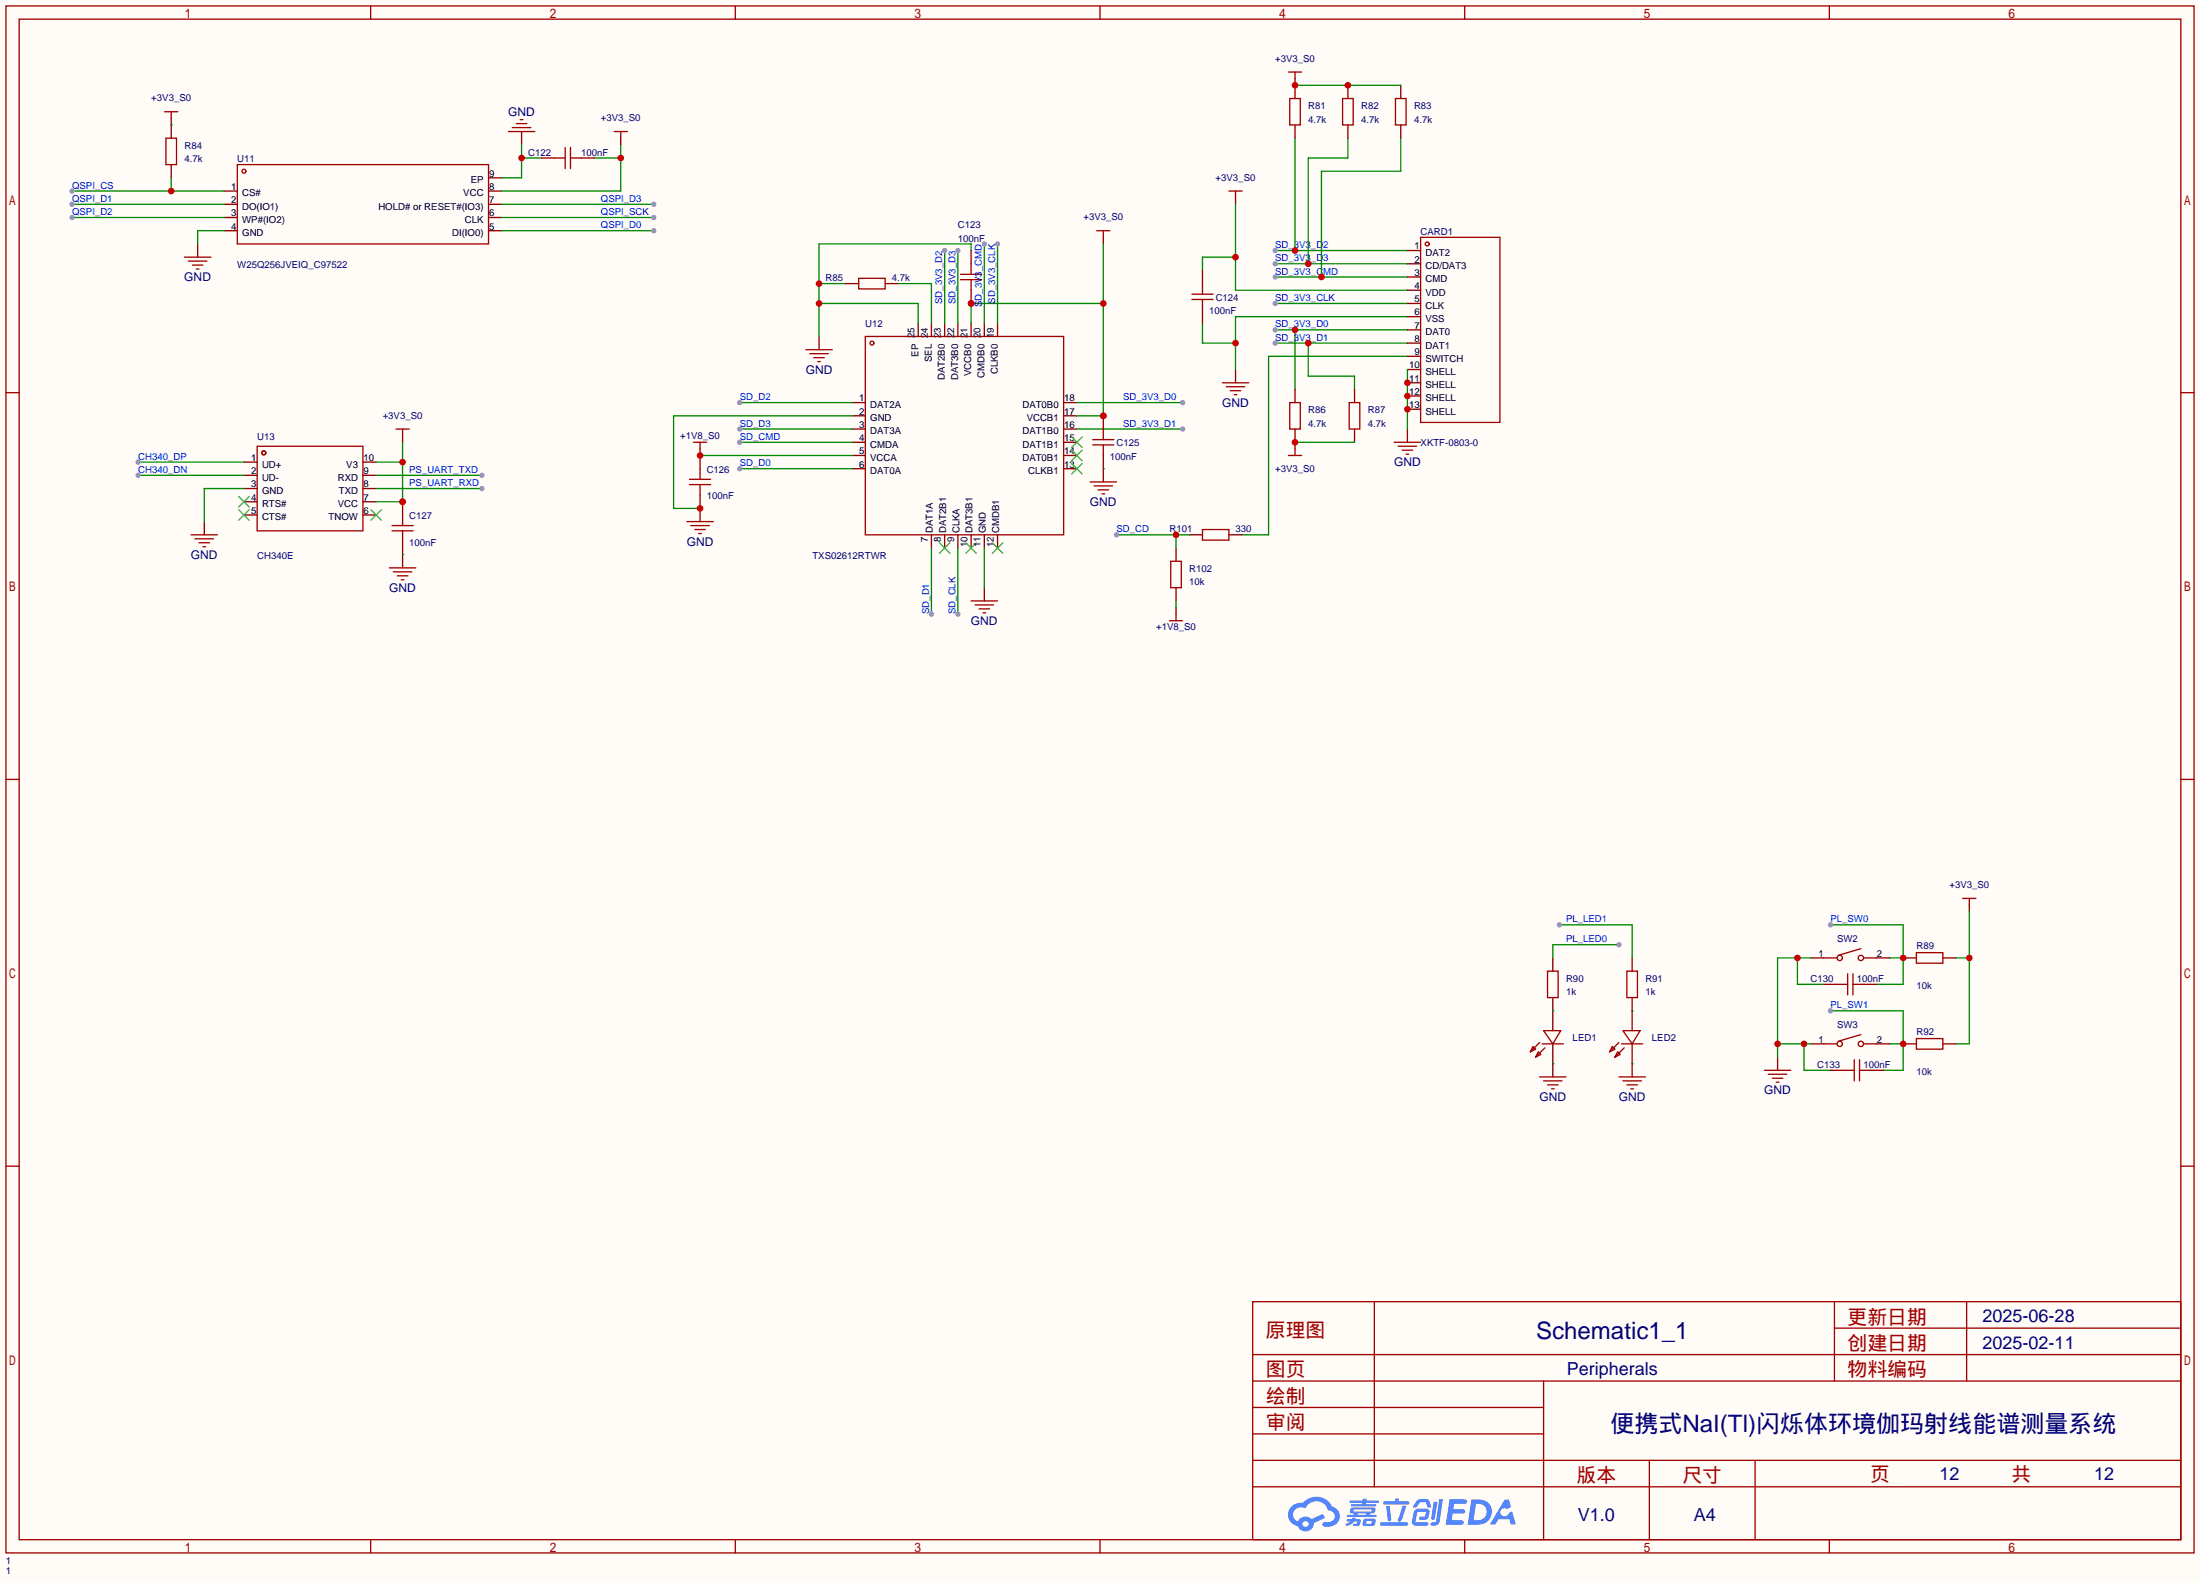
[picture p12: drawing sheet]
<svg xmlns="http://www.w3.org/2000/svg" width="423mm" height="304mm" viewBox="0 0 423 304" stroke-linecap="round" stroke-linejoin="round" font-family="sans-serif">
<path d="M0 0h422.7v303.9h-422.7z" fill="#fffcf7"/>
<g fill="none" stroke="#a10000" stroke-width=".25">
<path d="M1.1 1.1h420.4v297.2h-420.4zM3.7 3.7h415.3v292.1h-415.3zM71.2 1.1v2.6M141.3 1.1v2.6M211.3 1.1v2.6M281.4 1.1v2.6M351.5 1.1v2.6M1.1 75.4h2.6M419 75.4h2.5M1.1 149.7h2.6M419 149.7h2.5M1.1 224h2.6"/>
<path d="M419 224h2.5M240.7 250.1h178.3v45.7h-178.3zM264 250.1v35.5M352.4 250.1v15.2M352.4 255.1h66.6M377.8 250.1v15.2M240.7 270.4h55.8M240.7 265.3h178.3M240.7 275.5h55.8M240.7 260.2h178.3M296.5 265.3v30.5M71.2 295.8v2.5"/>
<path d="M141.3 295.8v2.5M211.3 295.8v2.5M240.7 285.6h178.3M240.7 280.5h178.3M281.4 295.8v2.5M316.9 280.5v15.3M337.2 280.5v15.3M351.5 295.8v2.5"/>
</g>
<g fill="#5487ff">
<path d="M278.5 288h2.1a.97 .97 0 0 1 1.3 .5 .53 .53 0 0 1-.7 .4h-1.8l-.2 1h1.9a.43 .43 0 0 1 .4 .5 .43 .43 0 0 1-.5 .4h-1.9l-.2 1.3h1.7a.45 .45 0 0 1 .6 .1 .45 .45 0 0 1-.2 .6l-3.3 .1z"/>
<path d="M289.1 288.1h.8l.4 1.4-.7 .4a.82 .82 0 0 0-1.2 .1 .82 .82 0 0 0 .1 1.1 .82 .82 0 0 0 1.1 0l.3-.5 .6-.3 .7 2.6h-1l-.2-1.1h-2.1l-.6 1.1h-1.1z"/>
<path d="M275.4 288.5h.8l-.5 3.2a.36 .36 0 0 1-.4 .3 .36 .36 0 0 1-.4-.3z"/>
<path d="M276.5 288h.7l-.6 4.3a1.13 1.13 0 0 1-1.8 .6l.2-.4 .7-.1 .2-.2z"/>
<path d="M272.2 288.3l.6-.3h1a.77 .77 0 0 1 .9 .5l.3 .9-.2 .2h-.5l-.3-.9-.2-.1h-1l-.7 1h-.6l-.1-.2z"/>
<path d="M271.8 290.2l.5-.4h1.7a.66 .66 0 0 1 .6 1l-.1 .4a.81 .81 0 0 1-.9 .8h-.7a.32 .32 0 0 1-.3-.4 .32 .32 0 0 1 .4-.3h.7l.2-.8h-1.6l-.3 1.9 2.1 .1a.32 .32 0 0 1 .3 .3 .32 .32 0 0 1-.3 .3h-2.3l-.5-.3-.1-.5z"/>
<path d="M265.2 292.4h5a.33 .33 0 0 1 .3 .4 .33 .33 0 0 1-.3 .3h-4.9l-.2-.2z"/>
<path d="M269.5 289.3h.7l-.6 2a1.04 1.04 0 0 1-.7 1l-.4-.3z"/>
<path d="M266.3 289.3h.7l.3 2.6a.34 .34 0 0 1-.3 .3 .34 .34 0 0 1-.4-.2z"/>
<path d="M265.8 288.4h2.2l.2-.6h.6l-.1 .6h1.8a.32 .32 0 0 1 .3 .3 .32 .32 0 0 1-.4 .3h-4.5l-.2-.1z"/>
<path d="M258.8 291.8h.9l.1-.2h.7l-.1 .2 .9 .1a.82 .82 0 0 1-.6 1.3h-.8v-.5l.8-.1v-.3h-.5l-.5 .4-1 .5-.2-.5 1-.4h-.8z"/>
<path d="M259.3 288.3h2.5v-.4h.8l-.1 .4h2.2l.2 .2-.2 .2h-2.3v.3h1.8l.2 .2-.2 .2h-4.5l-.2-.2 .1-.2h2l.1-.3h-2.3l-.1-.1z"/>
<path d="M282.7 288l-.8 4.9h1.7a2.47 2.47 0 0 0 2.9-1.7 2.47 2.47 0 0 0-1.4-3zM283.6 288.9a1.61 1.61 0 0 1 2 1.4 1.61 1.61 0 0 1-1.8 1.8h-.7z"/>
<path d="M259.5 289.8a.55 .55 0 0 0-.2 .7 .55 .55 0 0 0 .7 .2l.1 .3h-1.3v.4h5.5l.2-.1-.2-.3h-1.2l.2-.3a.7 .7 0 0 0 .8-.2 .7 .7 0 0 0 0-.9h-4.2zM260.1 290h3.3l.2 .1-.2 .3h-3.3l-.1-.2zM260.8 290.7h1.7l-.2 .3h-1.4z"/>
<path d="M262 291.9a1.05 1.05 0 0 0-.1 1.2 2.91 2.91 0 0 0 2.2-.1 .98 .98 0 0 0 0-1.2l-1.6-.1zM262.6 292.2h.8h.1v.3l-.2 .2h-.8z"/>
<path d="M248.2 289.4a2.23 2.23 0 0 0-.7 2.3 2.23 2.23 0 0 0 1.8 1.5 1.58 1.58 0 0 0 1.8 1 1.58 1.58 0 0 0 1.3-1.6l2.2-1-.5-.8-2.1 1a1.65 1.65 0 0 0-2.7 .5 1.45 1.45 0 0 1-.7-2 1.45 1.45 0 0 1 2-.6l.2 .1a2.3 2.3 0 0 1 2.3-1.4 2.3 2.3 0 0 1 2.1 1.8 1.12 1.12 0 0 1 1.2 1 1.12 1.12 0 0 1-1.1 1.2h-.7a.45 .45 0 0 0-.6 .4 .45 .45 0 0 0 .5 .5 2.21 2.21 0 0 0 2.2-.6 2.21 2.21 0 0 0 .5-2.2 2.13 2.13 0 0 0-1.3-1.1 3.3 3.3 0 0 0-5.6-.7l-1.1 .1zM250.3 292.8a.57 .57 0 0 1 1.1 0 .57 .57 0 0 1-1.1 0z"/>
</g>
<g fill="none" stroke="#a10000" stroke-width=".25">
<path d="M45.6 31.6h48.3v15.3h-48.3z"/>
<circle cx="46.9" cy="32.9" r=".38"/>
</g>
<path d="M43.1 36.7h2.5M43.1 39.2h2.5M93.9 36.7h2.5M93.9 39.2h2.5M93.9 34.2h2.5M43.1 41.8h2.5M43.1 44.3h2.5M93.9 41.8h2.5M93.9 44.3h2.5" fill="none" stroke="#870000" stroke-width=".25"/>
<path d="M13.8 36.7h29.3M32.9 34.2v2.5" fill="none" stroke="#008700" stroke-width=".25"/>
<circle cx="32.9" cy="36.7" r=".63" fill="#c00"/>
<circle cx="13.8" cy="36.7" r=".51" fill="#999"/>
<path d="M13.8 39.2h29.3" fill="none" stroke="#008700" stroke-width=".25"/>
<circle cx="13.8" cy="39.2" r=".51" fill="#999"/>
<path d="M13.8 41.8h29.3" fill="none" stroke="#008700" stroke-width=".25"/>
<circle cx="13.8" cy="41.8" r=".51" fill="#999"/>
<path d="M114.2 30.4h5.1M119.3 27.8v8.9h-22.9" fill="none" stroke="#008700" stroke-width=".25"/>
<circle cx="119.3" cy="30.4" r=".63" fill="#c00"/>
<path d="M96.4 39.2h29.2" fill="none" stroke="#008700" stroke-width=".25"/>
<circle cx="125.6" cy="39.2" r=".51" fill="#999"/>
<path d="M96.4 41.8h29.2" fill="none" stroke="#008700" stroke-width=".25"/>
<circle cx="125.6" cy="41.8" r=".51" fill="#999"/>
<path d="M96.4 44.3h29.2" fill="none" stroke="#008700" stroke-width=".25"/>
<circle cx="125.6" cy="44.3" r=".51" fill="#999"/>
<path d="M32.9 22.7v3.8M32.9 31.6v2.6M100.2 25.3v2.5M38 46.9v2.5" fill="none" stroke="#870000" stroke-width=".25"/>
<path d="M31.6 21.5h2.6M31.9 26.5h2v5.1h-2zM32.9 21.5v1.2M97.7 25.3h5M98.4 24.5h3.6M99.2 23.7h2M99.9 23h.6M35.4 49.4h5.1M36.2 50.2h3.6M37 50.9h2M37.7 51.7h.5" fill="none" stroke="#a10000" stroke-width=".25"/>
<path d="M32.9 24h.1M100.2 27.8v6.4h-3.8M100.2 30.4h3.8M43.1 44.3h-5.1v2.6" fill="none" stroke="#008700" stroke-width=".25"/>
<circle cx="100.2" cy="30.4" r=".63" fill="#c00"/>
<path d="M104 30.4h2.6M111.6 30.4h2.6M119.3 26.5v1.3M270.4 82.4v2.6" fill="none" stroke="#870000" stroke-width=".25"/>
<path d="M106.6 30.4h2M108.6 28.3v4.1M109.6 28.3v4.1M109.6 30.4h2M118 25.3h2.5M119.3 25.3v1.2M267.8 85h5.1M268.6 85.7h3.6M269.4 86.5h2M270.1 87.2h.5" fill="none" stroke="#a10000" stroke-width=".25"/>
<path d="M248.8 26.5v21.6M245 48.1h25.4M270.4 68.5h-26.7v34.2h-5.1" fill="none" stroke="#008700" stroke-width=".25"/>
<circle cx="248.8" cy="48.1" r=".63" fill="#c00"/>
<circle cx="245" cy="48.1" r=".51" fill="#999"/>
<path d="M259 26.5v3.9h-7.7v20.3M245 50.7h25.4" fill="none" stroke="#008700" stroke-width=".25"/>
<circle cx="251.3" cy="50.7" r=".63" fill="#c00"/>
<circle cx="245" cy="50.7" r=".51" fill="#999"/>
<path d="M269.1 26.5v6.4h-15.2v20.3M245 53.2h25.4" fill="none" stroke="#008700" stroke-width=".25"/>
<circle cx="253.9" cy="53.2" r=".63" fill="#c00"/>
<circle cx="245" cy="53.2" r=".51" fill="#999"/>
<path d="M245 58.3h25.4" fill="none" stroke="#008700" stroke-width=".25"/>
<circle cx="245" cy="58.3" r=".51" fill="#999"/>
<path d="M245 63.4h25.4M248.8 63.4v11.4" fill="none" stroke="#008700" stroke-width=".25"/>
<circle cx="248.8" cy="63.4" r=".63" fill="#c00"/>
<circle cx="245" cy="63.4" r=".51" fill="#999"/>
<path d="M245 65.9h25.4M251.3 65.9v6.4h8.9v2.5" fill="none" stroke="#008700" stroke-width=".25"/>
<circle cx="251.3" cy="65.9" r=".63" fill="#c00"/>
<circle cx="245" cy="65.9" r=".51" fill="#999"/>
<g fill="none" stroke="#a10000" stroke-width=".25">
<path d="M166.2 64.6h38.1v38.1h-38.1z"/>
<circle cx="167.5" cy="65.9" r=".38"/>
</g>
<g fill="none" stroke="#870000" stroke-width=".25">
<path d="M163.7 77.3h2.5M163.7 79.9h2.5M176.4 62.1v2.5M178.9 62.1v2.5M181.5 62.1v2.5M184 62.1v2.5M186.6 62.1v2.5M189.1 62.1v2.5M191.6 62.1v2.5M204.3 77.3h2.6M204.3 79.9h2.6M163.7 82.4h2.5"/>
<path d="M163.7 85h2.5M163.7 87.5h2.5M163.7 90h2.5M204.3 82.4h2.6M204.3 85h2.6M204.3 87.5h2.6M204.3 90h2.6M178.9 102.7v2.6M181.5 102.7v2.6M184 102.7v2.6M186.6 102.7v2.6M189.1 102.7v2.6"/>
<path d="M191.6 102.7v2.6"/>
</g>
<path d="M205.9 89l2 2.1M205.9 86.5l2 2M205.9 83.9l2 2.1M207.9 83.9l-2 2.1M207.9 89l-2 2.1M207.9 86.5l-2 2M180.5 104.3l2 2M182.5 104.3l-2 2M185.5 104.3l2.1 2M187.6 104.3l-2.1 2M190.6 104.3l2.1 2M192.7 104.3l-2.1 2" fill="none" stroke="#3c3" stroke-width=".25"/>
<path d="M142.1 77.3h21.6" fill="none" stroke="#008700" stroke-width=".25"/>
<circle cx="142.1" cy="77.3" r=".51" fill="#999"/>
<path d="M142.1 82.4h21.6" fill="none" stroke="#008700" stroke-width=".25"/>
<circle cx="142.1" cy="82.4" r=".51" fill="#999"/>
<path d="M134.5 87.5h29.2M142.1 85h21.6" fill="none" stroke="#008700" stroke-width=".25"/>
<circle cx="142.1" cy="85" r=".51" fill="#999"/>
<path d="M142.1 90h21.6" fill="none" stroke="#008700" stroke-width=".25"/>
<circle cx="142.1" cy="90" r=".51" fill="#999"/>
<path d="M134.5 86.2v3.8M134.5 95.1v2.6" fill="none" stroke="#870000" stroke-width=".25"/>
<path d="M133.2 85h2.6M134.5 85v1.2" fill="none" stroke="#a10000" stroke-width=".25"/>
<circle cx="134.5" cy="87.5" r=".63" fill="#c00"/>
<path d="M132.5 93.1h4M132.5 92.1h4M134.5 90v2.1M134.5 93.1v2M132 100.2h5M132.7 101h3.6M133.5 101.7h2M134.2 102.5h.5" fill="none" stroke="#a10000" stroke-width=".25"/>
<path d="M134.5 97.7v2.5" fill="none" stroke="#870000" stroke-width=".25"/>
<path d="M163.7 79.9h-34.3v17.8h5.1" fill="none" stroke="#008700" stroke-width=".25"/>
<circle cx="134.5" cy="97.7" r=".63" fill="#c00"/>
<path d="M178.9 105.3v12.7" fill="none" stroke="#008700" stroke-width=".25"/>
<circle cx="178.9" cy="118" r=".51" fill="#999"/>
<path d="M189.1 112.9v2.5" fill="none" stroke="#870000" stroke-width=".25"/>
<path d="M186.6 115.4h5M187.3 116.2h3.6M188.1 117h2M188.8 117.7h.6" fill="none" stroke="#a10000" stroke-width=".25"/>
<path d="M184 105.3v12.7M189.1 105.3v7.6" fill="none" stroke="#008700" stroke-width=".25"/>
<circle cx="184" cy="118" r=".51" fill="#999"/>
<path d="M157.4 64.6v2.6" fill="none" stroke="#870000" stroke-width=".25"/>
<path d="M154.8 67.2h5.1M155.6 67.9h3.5M156.3 68.7h2.1M157.1 69.5h.5" fill="none" stroke="#a10000" stroke-width=".25"/>
<path d="M157.4 58.3h19v3.8M157.4 54.5h5M186.6 48.1v-1.2h-29.2v17.7" fill="none" stroke="#008700" stroke-width=".25"/>
<g fill="#c00">
<circle cx="157.4" cy="58.3" r=".63"/>
<circle cx="157.4" cy="54.5" r=".63"/>
</g>
<path d="M162.4 54.5h2.6M170.1 54.5h2.5M212 45.6v1.3" fill="none" stroke="#870000" stroke-width=".25"/>
<path d="M165 53.5h5.1v2h-5.1zM210.7 44.3h2.5M212 44.3v1.3" fill="none" stroke="#a10000" stroke-width=".25"/>
<path d="M172.6 54.5h6.3v7.6M212 46.9v33h-5.1M212 58.3h-25.4v3.8" fill="none" stroke="#008700" stroke-width=".25"/>
<g fill="#c00">
<circle cx="212" cy="79.9" r=".63"/>
<circle cx="212" cy="58.3" r=".63"/>
<circle cx="186.6" cy="58.3" r=".63"/>
</g>
<path d="M206.9 82.4h20.3" fill="none" stroke="#008700" stroke-width=".25"/>
<circle cx="227.2" cy="82.4" r=".51" fill="#999"/>
<path d="M212 79.9v2.5M212 87.5v2.5" fill="none" stroke="#870000" stroke-width=".25"/>
<circle cx="212" cy="79.9" r=".63" fill="#c00"/>
<path d="M209.4 92.6h5.1M209.9 85.5h4.1M209.9 84.5h4.1M210.2 93.3h3.5M210.9 94.1h2.1M211.7 94.9h.5M212 82.4v2.1M212 85.5v2" fill="none" stroke="#a10000" stroke-width=".25"/>
<path d="M212 90v2.6" fill="none" stroke="#870000" stroke-width=".25"/>
<path d="M206.9 77.3h20.3M212 90h.1" fill="none" stroke="#008700" stroke-width=".25"/>
<circle cx="227.2" cy="77.3" r=".51" fill="#999"/>
<path d="M186.6 55.8v2.5" fill="none" stroke="#870000" stroke-width=".25"/>
<circle cx="186.6" cy="58.3" r=".63" fill="#c00"/>
<path d="M186.6 48.1v2.6" fill="none" stroke="#870000" stroke-width=".25"/>
<path d="M184.5 53.7h4.1M184.5 52.7h4.1M186.6 50.7v2M186.6 53.7v2.1" fill="none" stroke="#a10000" stroke-width=".25"/>
<path d="M181.5 48.1v14" fill="none" stroke="#008700" stroke-width=".25"/>
<circle cx="181.5" cy="48.1" r=".51" fill="#999"/>
<path d="M184 48.1v14" fill="none" stroke="#008700" stroke-width=".25"/>
<circle cx="184" cy="48.1" r=".51" fill="#999"/>
<path d="M189.1 46.9v15.2" fill="none" stroke="#008700" stroke-width=".25"/>
<circle cx="189.1" cy="46.9" r=".51" fill="#999"/>
<path d="M191.6 46.9v15.2" fill="none" stroke="#008700" stroke-width=".25"/>
<circle cx="191.6" cy="46.9" r=".51" fill="#999"/>
<path d="M237.4 38v1.2" fill="none" stroke="#870000" stroke-width=".25"/>
<path d="M236.1 36.7h2.5M237.4 36.7v1.3" fill="none" stroke="#a10000" stroke-width=".25"/>
<path d="M237.4 39.2v16.6h33M237.4 49.4h-6.4v2.5" fill="none" stroke="#008700" stroke-width=".25"/>
<circle cx="237.4" cy="49.4" r=".63" fill="#c00"/>
<path d="M237.4 71v2.5" fill="none" stroke="#870000" stroke-width=".25"/>
<path d="M234.8 73.5h5.1M235.6 74.3h3.5M236.3 75.1h2.1M237.1 75.8h.5" fill="none" stroke="#a10000" stroke-width=".25"/>
<path d="M231 62.1v3.8h6.4M270.4 60.8h-33v10.2" fill="none" stroke="#008700" stroke-width=".25"/>
<circle cx="237.4" cy="65.9" r=".63" fill="#c00"/>
<path d="M231 51.9v2.6M231 59.6v2.5M46.9 88.8h2.5M46.9 91.3h2.5M46.9 93.9h2.5M46.9 96.4h2.5M46.9 98.9h2.5M69.7 88.8h2.6M69.7 91.3h2.6M69.7 93.9h2.6M69.7 96.4h2.6M69.7 98.9h2.6" fill="none" stroke="#870000" stroke-width=".25"/>
<g fill="none" stroke="#a10000" stroke-width=".25">
<path d="M229 57.5h4M229 56.5h4M231 54.5v2M231 57.5v2.1M49.4 85.7h20.3v16.3h-20.3z"/>
<circle cx="50.7" cy="87" r=".38"/>
</g>
<path d="M45.8 95.4l2.1 2M45.8 97.9l2.1 2M47.9 95.4l-2.1 2M47.9 97.9l-2.1 2M71.2 97.9l2.1 2M73.3 97.9l-2.1 2" fill="none" stroke="#3c3" stroke-width=".25"/>
<path d="M72.3 91.3h20.3" fill="none" stroke="#008700" stroke-width=".25"/>
<circle cx="92.6" cy="91.3" r=".51" fill="#999"/>
<path d="M72.3 93.9h20.3" fill="none" stroke="#008700" stroke-width=".25"/>
<circle cx="92.6" cy="93.9" r=".51" fill="#999"/>
<path d="M26.5 88.8h20.4" fill="none" stroke="#008700" stroke-width=".25"/>
<circle cx="26.5" cy="88.8" r=".51" fill="#999"/>
<path d="M26.5 91.3h20.4" fill="none" stroke="#008700" stroke-width=".25"/>
<circle cx="26.5" cy="91.3" r=".51" fill="#999"/>
<path d="M77.3 83.7v1.3" fill="none" stroke="#870000" stroke-width=".25"/>
<path d="M76.1 82.4h2.5M77.3 82.4v1.3" fill="none" stroke="#a10000" stroke-width=".25"/>
<path d="M72.3 88.8h5M77.3 85v11.4h-5" fill="none" stroke="#008700" stroke-width=".25"/>
<g fill="#c00">
<circle cx="77.3" cy="88.8" r=".63"/>
<circle cx="77.3" cy="96.4" r=".63"/>
</g>
<path d="M77.3 96.4v2.5M77.3 104v5.1" fill="none" stroke="#870000" stroke-width=".25"/>
<path d="M74.8 109.1h5.1M75.6 109.9h3.5M76.3 110.6h2.1M77.1 111.4h.5" fill="none" stroke="#a10000" stroke-width=".25"/>
<circle cx="77.3" cy="96.4" r=".63" fill="#c00"/>
<g fill="none" stroke="#a10000" stroke-width=".25">
<path d="M247.5 13.8h2.6M247.8 18.9h2v5.1h-2zM248.8 13.8v1.3M257.9 18.9h2.1v5.1h-2.1zM268.1 18.9h2v5.1h-2zM247.8 77.3h2v5.1h-2zM259.2 77.3h2v5.1h-2zM77.3 98.9v2.1M36.7 102.7h5.1M37.5 103.5h3.5M38.2 104.3h2.1M39 105h.5"/>
<path d="M75.3 102h4.1M75.3 101h4.1M77.3 102v2"/>
</g>
<path d="M248.8 16.4h20.3M46.9 93.9h-7.7v6.3M77.3 106.6h.1" fill="none" stroke="#008700" stroke-width=".25"/>
<path d="M248.8 15.1v3.8M259 16.4v2.5M269.1 16.4v2.5M248.8 24v2.5M259 24v2.5M269.1 24v2.5M248.8 74.8v2.5M260.2 74.8v2.5M248.8 82.4v2.6M260.2 82.4v2.6M39.2 100.2v2.5" fill="none" stroke="#870000" stroke-width=".25"/>
<g fill="#c00">
<circle cx="259" cy="16.4" r=".63"/>
<circle cx="248.8" cy="16.4" r=".63"/>
</g>
<path d="M248.8 85v1.2" fill="none" stroke="#870000" stroke-width=".25"/>
<path d="M247.5 87.5h2.6M248.8 86.2v1.3" fill="none" stroke="#a10000" stroke-width=".25"/>
<path d="M248.8 85h11.4" fill="none" stroke="#008700" stroke-width=".25"/>
<circle cx="248.8" cy="85" r=".63" fill="#c00"/>
<g fill="none" stroke="#a10000" stroke-width=".25">
<path d="M272.9 45.6h15.3v35.6h-15.3z"/>
<circle cx="274.2" cy="46.9" r=".38"/>
</g>
<g fill="none" stroke="#870000" stroke-width=".25">
<path d="M270.4 48.1h2.5M270.4 50.7h2.5M270.4 53.2h2.5M270.4 55.8h2.5M270.4 58.3h2.5M270.4 60.8h2.5M270.4 63.4h2.5M270.4 65.9h2.5M270.4 68.5h2.5M270.4 71h2.5M270.4 73.5h2.5M270.4 76.1h2.5"/>
<path d="M270.4 78.6h2.5"/>
</g>
<path d="M270.4 71v11.4" fill="none" stroke="#008700" stroke-width=".25"/>
<g fill="#c00">
<circle cx="270.4" cy="78.6" r=".63"/>
<circle cx="270.4" cy="76.1" r=".63"/>
<circle cx="270.4" cy="73.5" r=".63"/>
</g>
<g fill="none" stroke="#a10000" stroke-width=".25">
<path d="M296.5 198h3.3l-1.5 2.5zM297.3 186.6h2v5h-2zM311.8 198h3.3l-1.5 2.5zM312.5 186.6h2.1v5h-2.1zM294.5 201l.5 .5-1 .6zM295.5 202.1l.5 .5-1 .5zM295.8 200.3l-1.8 1.8M295.8 206.9h5.1M296.3 200.5h4.1M296.5 207.6h3.6M296.8 201.3l-1.8 1.8M297.3 208.4h2"/>
<path d="M298.1 209.2h.5M309.8 201l.5 .5-1.1 .6zM310.8 202.1l.5 .5-1 .5zM311 206.9h5.1M311 200.3l-1.8 1.8M311.5 200.5h4.1M311.8 207.6h3.5M312 201.3l-1.7 1.8M312.5 208.4h2.1M313.3 209.2h.5"/>
</g>
<path d="M298.3 184v2.6M298.3 191.6v6.4M313.6 184v2.6M313.6 191.6v6.4M298.3 200.5v6.4M313.6 200.5v6.4" fill="none" stroke="#870000" stroke-width=".25"/>
<path d="M298.3 194.2h.1M311 181.5h-12.7v2.5M313.6 194.2h.1M298.3 204.3h.1M313.6 204.3h.1" fill="none" stroke="#008700" stroke-width=".25"/>
<circle cx="311" cy="181.5" r=".51" fill="#999"/>
<path d="M299.6 177.7h14v6.3" fill="none" stroke="#008700" stroke-width=".25"/>
<circle cx="299.6" cy="177.7" r=".51" fill="#999"/>
<path d="M347.9 184h2.5M360.6 184h2.5M341.5 203.1v2.5M347.9 200.5h2.5M360.6 200.5h2.5" fill="none" stroke="#870000" stroke-width=".25"/>
<g fill="none" stroke="#a10000" stroke-width=".25">
<path d="M350.4 184h2.5M357.5 182.2l-4.3 1.3M357.5 198.8l-4.3 1.2M358 184h2.6M339 205.6h5M339.7 206.4h3.6M340.5 207.1h2M341.2 207.9h.6M350.4 200.5h2.5M358 200.5h2.6"/>
<circle cx="353.4" cy="184" r=".51"/>
<circle cx="357.5" cy="184" r=".51"/>
<circle cx="353.4" cy="200.5" r=".51"/>
<circle cx="357.5" cy="200.5" r=".51"/>
</g>
<path d="M345.3 184v5.1h5.1M347.9 184h-6.4v19.1M341.5 200.5h6.4M346.6 200.5v5.1h5.1" fill="none" stroke="#008700" stroke-width=".25"/>
<g fill="#c00">
<circle cx="345.3" cy="184" r=".63"/>
<circle cx="341.5" cy="200.5" r=".63"/>
<circle cx="346.6" cy="200.5" r=".63"/>
</g>
<path d="M378.3 173.9v1.2M365.6 184h2.6M373.3 184h2.5" fill="none" stroke="#870000" stroke-width=".25"/>
<path d="M377.1 172.6h2.5M378.3 172.6v1.3M368.2 183h5.1v2h-5.1z" fill="none" stroke="#a10000" stroke-width=".25"/>
<path d="M351.7 177.7h13.9v11.4h-5M363.1 184h2.5" fill="none" stroke="#008700" stroke-width=".25"/>
<circle cx="365.6" cy="184" r=".63" fill="#c00"/>
<circle cx="351.7" cy="177.7" r=".51" fill="#999"/>
<path d="M365.6 200.5h2.6M373.3 200.5h2.5" fill="none" stroke="#870000" stroke-width=".25"/>
<path d="M368.2 199.5h5.1v2h-5.1z" fill="none" stroke="#a10000" stroke-width=".25"/>
<path d="M351.7 194.2h13.9v11.4h-3.8M363.1 200.5h2.5" fill="none" stroke="#008700" stroke-width=".25"/>
<circle cx="365.6" cy="200.5" r=".63" fill="#c00"/>
<circle cx="351.7" cy="194.2" r=".51" fill="#999"/>
<path d="M378.3 175.1v25.4h-2.5M375.8 184h2.5" fill="none" stroke="#008700" stroke-width=".25"/>
<circle cx="378.3" cy="184" r=".63" fill="#c00"/>
<path d="M231 101.7h5.1v2.1h-5.1zM352.9 189.1h2.1M355 187.1v4M356 189.1h2M356 187.1v4M354.2 205.6h2M356.2 203.6v4M357.3 205.6h2M357.3 203.6v4" fill="none" stroke="#a10000" stroke-width=".25"/>
<path d="M228.5 102.7h2.5M236.1 102.7h2.5M350.4 189.1h2.5M358 189.1h2.6M351.7 205.6h2.5M359.3 205.6h2.5" fill="none" stroke="#870000" stroke-width=".25"/>
<path d="M214.5 102.7h14M225.9 102.7v2.6" fill="none" stroke="#008700" stroke-width=".25"/>
<circle cx="225.9" cy="102.7" r=".63" fill="#c00"/>
<circle cx="214.5" cy="102.7" r=".51" fill="#999"/>
<path d="M225.9 105.3v2.5M225.9 112.9v2.5M225.9 116.7v1.3" fill="none" stroke="#870000" stroke-width=".25"/>
<path d="M224.7 119.3h2.5M224.9 107.8h2v5.1h-2zM225.9 118v1.3" fill="none" stroke="#a10000" stroke-width=".25"/>
<path d="M225.9 115.4v1.3" fill="none" stroke="#008700" stroke-width=".25"/>
<g font-size="4.6" fill="#000080">
<text x="295.1" y="257.2">Schematic1_1</text>
<text x="309.4" y="275">便携式NaI(Tl)闪烁体环境伽玛射线能谱测量系统</text>
</g>
<g font-size="3.8" fill="#a00000">
<text x="243.2" y="256.8">原理图</text>
<text x="355" y="254.3">更新日期</text>
<text x="355" y="259.3">创建日期</text>
<text x="243.2" y="269.5">绘制</text>
<text x="243.2" y="264.4">图页</text>
<text x="355" y="264.4">物料编码</text>
<text x="243.2" y="274.6">审阅</text>
<text x="302.9" y="284.7">版本</text>
<text x="323.2" y="284.7">尺寸</text>
<text x="359.3" y="284.5">页</text>
<text x="386.5" y="284.5">共</text>
</g>
<g font-size="3.5" fill="#000080">
<text x="380.9" y="254">2025-06-28</text>
<text x="380.9" y="259.1">2025-02-11</text>
<text x="301" y="264.2">Peripherals</text>
<text x="372.6" y="284.3">12</text>
<text x="402.3" y="284.3">12</text>
<text x="303.1" y="292.1">V1.0</text>
<text x="325.4" y="292.1">A4</text>
</g>
<g font-size="2.3" fill="#000080">
<text x="97.6" y="22.3">GND</text>
<text x="35.4" y="54">GND</text>
<text x="154.8" y="71.8">GND</text>
<text x="234.8" y="78.2">GND</text>
<text x="267.8" y="89.6">GND</text>
<text x="209.4" y="97.2">GND</text>
<text x="36.7" y="107.4">GND</text>
<text x="131.9" y="104.8">GND</text>
<text x="74.8" y="113.7">GND</text>
<text x="186.5" y="120.1">GND</text>
<text x="295.8" y="211.5">GND</text>
<text x="311" y="211.5">GND</text>
<text x="338.9" y="210.2">GND</text>
</g>
<g font-size="1.8" fill="#000080">
<text x="245" y="11.9">+3V3_S0</text>
<text x="29.1" y="19.5">+3V3_S0</text>
<text x="115.4" y="23.3">+3V3_S0</text>
<text x="251.3" y="21">R81</text>
<text x="251.3" y="23.5">4.7k</text>
<text x="261.5" y="21">R82</text>
<text x="261.5" y="23.5">4.7k</text>
<text x="271.7" y="21">R83</text>
<text x="271.7" y="23.5">4.7k</text>
<text x="35.4" y="28.6">R84</text>
<text x="101.5" y="29.9">C122</text>
<text x="111.6" y="29.9">100nF</text>
<text x="35.4" y="31.2">4.7k</text>
<text x="45.6" y="31.2">U11</text>
<text x="233.5" y="34.7">+3V3_S0</text>
<text x="184" y="43.9">C123</text>
<text x="184" y="46.4">100nF</text>
<text x="208.1" y="42.3">+3V3_S0</text>
<text x="272.9" y="45.1">CARD1</text>
<text x="45.6" y="51.5">W25Q256JVEIQ_C97522</text>
<text x="158.6" y="54">R85</text>
<text x="171.3" y="54">4.7k</text>
<text x="233.6" y="57.8">C124</text>
<text x="166.2" y="62.9">U12</text>
<text x="232.3" y="60.4">100nF</text>
<text x="73.5" y="80.4">+3V3_S0</text>
<text x="251.3" y="79.4">R86</text>
<text x="251.3" y="82">4.7k</text>
<text x="262.8" y="79.4">R87</text>
<text x="262.8" y="82">4.7k</text>
<text x="49.4" y="84.5">U13</text>
<text x="130.7" y="84.2">+1V8_S0</text>
<text x="213.2" y="88.3">100nF</text>
<text x="214.5" y="85.8">C125</text>
<text x="272.9" y="85.8">XKTF-0803-0</text>
<text x="135.8" y="90.9">C126</text>
<text x="135.8" y="95.9">100nF</text>
<text x="245" y="90.6">+3V3_S0</text>
<text x="78.6" y="99.7">C127</text>
<text x="49.4" y="107.4">CH340E</text>
<text x="78.6" y="104.8">100nF</text>
<text x="156.1" y="107.4">TXS02612RTWR</text>
<text x="224.7" y="102.3">R101</text>
<text x="237.4" y="102.3">330</text>
<text x="228.5" y="109.9">R102</text>
<text x="228.5" y="112.4">10k</text>
<text x="222.1" y="121.1">+1V8_S0</text>
<text x="374.5" y="170.6">+3V3_S0</text>
<text x="352.9" y="181">SW2</text>
<text x="368.2" y="182.3">R89</text>
<text x="300.9" y="188.6">R90</text>
<text x="300.9" y="191.2">1k</text>
<text x="316.1" y="188.6">R91</text>
<text x="316.1" y="191.2">1k</text>
<text x="347.9" y="188.6">C130</text>
<text x="356.7" y="188.6">100nF</text>
<text x="368.2" y="189.9">10k</text>
<text x="352.9" y="197.5">SW3</text>
<text x="302.1" y="200.1">LED1</text>
<text x="317.4" y="200.1">LED2</text>
<text x="368.2" y="198.8">R92</text>
<text x="349.1" y="205.2">C133</text>
<text x="358" y="205.2">100nF</text>
<text x="368.2" y="206.4">10k</text>
<text x="1.1" y="300.4">1</text>
<text x="1.1" y="302.4">1</text>
</g>
<g font-size="1.8">
<text x="90.4" y="35.2">EP</text>
<text x="94" y="33.9">9</text>
<text x="44.4" y="36.5">1</text>
<text x="44.4" y="39">2</text>
<text x="44.4" y="41.6">3</text>
<text x="46.5" y="37.7">CS#</text>
<text x="46.5" y="40.3">DO(IO1)</text>
<text x="72.7" y="40.3">HOLD# or RESET#(IO3)</text>
<text x="89" y="37.7">VCC</text>
<text x="94" y="41.6">6</text>
<text x="94" y="39">7</text>
<text x="94" y="36.5">8</text>
<text x="44.4" y="44.1">4</text>
<text x="46.5" y="42.8">WP#(IO2)</text>
<text x="46.5" y="45.4">GND</text>
<text x="86.9" y="45.4">DI(IO0)</text>
<text x="89.3" y="42.8">CLK</text>
<text x="94" y="44.1">5</text>
<text x="271.8" y="47.9">1</text>
<text x="271.8" y="50.4">2</text>
<text x="271.8" y="53">3</text>
<text x="273.9" y="49.2">DAT2</text>
<text x="273.9" y="51.7">CD/DAT3</text>
<text x="271.8" y="55.5">4</text>
<text x="271.8" y="58.1">5</text>
<text x="273.9" y="54.3">CMD</text>
<text x="273.9" y="56.8">VDD</text>
<text x="273.9" y="59.3">CLK</text>
<text x="175.7" y="65" transform="rotate(-90 175.7 65)">25</text>
<text x="178.2" y="65" transform="rotate(-90 178.2 65)">24</text>
<text x="180.8" y="65" transform="rotate(-90 180.8 65)">23</text>
<text x="183.3" y="65" transform="rotate(-90 183.3 65)">22</text>
<text x="185.8" y="65" transform="rotate(-90 185.8 65)">21</text>
<text x="188.4" y="65" transform="rotate(-90 188.4 65)">20</text>
<text x="190.9" y="65" transform="rotate(-90 190.9 65)">19</text>
<text x="271.8" y="60.6">6</text>
<text x="271.8" y="63.1">7</text>
<text x="271.8" y="65.7">8</text>
<text x="273.9" y="61.9">VSS</text>
<text x="273.9" y="64.4">DAT0</text>
<text x="176.4" y="68.5" transform="rotate(-90 176.4 68.5)">EP</text>
<text x="179" y="69.6" transform="rotate(-90 179 69.6)">SEL</text>
<text x="191.7" y="71.9" transform="rotate(-90 191.7 71.9)">CLKB0</text>
<text x="270.7" y="70.8">10</text>
<text x="271.8" y="68.2">9</text>
<text x="273.9" y="67">DAT1</text>
<text x="273.9" y="69.5">SWITCH</text>
<text x="165.1" y="77.1">1</text>
<text x="181.5" y="73" transform="rotate(-90 181.5 73)">DAT2B0</text>
<text x="184.1" y="73" transform="rotate(-90 184.1 73)">DAT3B0</text>
<text x="186.6" y="72.2" transform="rotate(-90 186.6 72.2)">VCCB0</text>
<text x="189.1" y="72.5" transform="rotate(-90 189.1 72.5)">CMDB0</text>
<text x="204.5" y="77.1">18</text>
<text x="270.7" y="73.3">11</text>
<text x="270.7" y="75.8">12</text>
<text x="273.9" y="72">SHELL</text>
<text x="273.9" y="74.6">SHELL</text>
<text x="273.9" y="77.1">SHELL</text>
<text x="165.1" y="79.7">2</text>
<text x="165.1" y="82.2">3</text>
<text x="167.2" y="78.4">DAT2A</text>
<text x="167.2" y="80.9">GND</text>
<text x="167.2" y="83.5">DAT3A</text>
<text x="196.4" y="83.5">DAT1B0</text>
<text x="196.4" y="78.4">DAT0B0</text>
<text x="197.2" y="80.9">VCCB1</text>
<text x="204.5" y="82.2">16</text>
<text x="204.5" y="79.7">17</text>
<text x="270.7" y="78.4">13</text>
<text x="273.9" y="79.7">SHELL</text>
<text x="48.2" y="88.5">1</text>
<text x="50.3" y="89.8">UD+</text>
<text x="66.5" y="89.8">V3</text>
<text x="69.8" y="88.5">10</text>
<text x="165.1" y="84.7">4</text>
<text x="165.1" y="87.3">5</text>
<text x="165.1" y="89.8">6</text>
<text x="167.2" y="86">CMDA</text>
<text x="167.2" y="88.5">VCCA</text>
<text x="196.4" y="88.5">DAT0B1</text>
<text x="196.4" y="86">DAT1B1</text>
<text x="204.5" y="89.8">13</text>
<text x="204.5" y="87.3">14</text>
<text x="204.5" y="84.7">15</text>
<text x="48.2" y="91.1">2</text>
<text x="48.2" y="93.6">3</text>
<text x="50.3" y="92.4">UD-</text>
<text x="50.3" y="94.9">GND</text>
<text x="64.9" y="92.4">RXD</text>
<text x="65.1" y="94.9">TXD</text>
<text x="69.8" y="93.6">8</text>
<text x="69.8" y="91.1">9</text>
<text x="167.2" y="91.1">DAT0A</text>
<text x="197.6" y="91.1">CLKB1</text>
<text x="48.2" y="96.2">4</text>
<text x="48.2" y="98.7">5</text>
<text x="50.3" y="97.4">RTS#</text>
<text x="50.3" y="100">CTS#</text>
<text x="63.1" y="100">TNOW</text>
<text x="64.9" y="97.4">VCC</text>
<text x="69.8" y="98.7">6</text>
<text x="69.8" y="96.2">7</text>
<text x="178.2" y="104.1" transform="rotate(-90 178.2 104.1)">7</text>
<text x="179.2" y="102.5" transform="rotate(-90 179.2 102.5)">DAT1A</text>
<text x="180.8" y="104.1" transform="rotate(-90 180.8 104.1)">8</text>
<text x="181.8" y="102.5" transform="rotate(-90 181.8 102.5)">DAT2B1</text>
<text x="183.3" y="104.1" transform="rotate(-90 183.3 104.1)">9</text>
<text x="184.3" y="102.5" transform="rotate(-90 184.3 102.5)">CLKA</text>
<text x="185.8" y="105.2" transform="rotate(-90 185.8 105.2)">10</text>
<text x="186.9" y="102.5" transform="rotate(-90 186.9 102.5)">DAT3B1</text>
<text x="188.4" y="105.2" transform="rotate(-90 188.4 105.2)">11</text>
<text x="189.4" y="102.5" transform="rotate(-90 189.4 102.5)">GND</text>
<text x="190.9" y="105.2" transform="rotate(-90 190.9 105.2)">12</text>
<text x="191.9" y="102.5" transform="rotate(-90 191.9 102.5)">CMDB1</text>
<text x="349.4" y="183.8">1</text>
<text x="360.6" y="183.8">2</text>
<text x="349.4" y="200.3">1</text>
<text x="360.6" y="200.3">2</text>
</g>
<g font-size="1.8" fill="#00f">
<text x="13.8" y="36.2">QSPI_CS</text>
<text x="13.8" y="38.8">QSPI_D1</text>
<text x="13.8" y="41.3">QSPI_D2</text>
<text x="115.4" y="38.8">QSPI_D3</text>
<text x="115.4" y="41.3">QSPI_SCK</text>
<text x="115.4" y="43.9">QSPI_D0</text>
<text x="245" y="47.7">SD_3V3_D2</text>
<text x="245" y="50.2">SD_3V3_D3</text>
<text x="245" y="52.8">SD_3V3_CMD</text>
<text x="181" y="58.4" transform="rotate(-90 181 58.4)">SD_3V3_D2</text>
<text x="183.6" y="58.4" transform="rotate(-90 183.6 58.4)">SD_3V3_D3</text>
<text x="188.6" y="59" transform="rotate(-90 188.6 59)">SD_3V3_CMD</text>
<text x="191.2" y="58.4" transform="rotate(-90 191.2 58.4)">SD_3V3_CLK</text>
<text x="245" y="57.8">SD_3V3_CLK</text>
<text x="245" y="62.9">SD_3V3_D0</text>
<text x="245" y="65.5">SD_3V3_D1</text>
<text x="142.1" y="76.9">SD_D2</text>
<text x="215.8" y="76.9">SD_3V3_D0</text>
<text x="142.1" y="82">SD_D3</text>
<text x="215.8" y="82">SD_3V3_D1</text>
<text x="26.5" y="88.3">CH340_DP</text>
<text x="142.1" y="84.5">SD_CMD</text>
<text x="142.1" y="89.6">SD_D0</text>
<text x="26.5" y="90.9">CH340_DN</text>
<text x="78.6" y="90.9">PS_UART_TXD</text>
<text x="78.6" y="93.4">PS_UART_RXD</text>
<text x="214.5" y="102.3">SD_CD</text>
<text x="178.5" y="118" transform="rotate(-90 178.5 118)">SD_D1</text>
<text x="183.6" y="118" transform="rotate(-90 183.6 118)">SD_CLK</text>
<text x="300.9" y="177.2">PL_LED1</text>
<text x="351.7" y="177.2">PL_SW0</text>
<text x="300.9" y="181">PL_LED0</text>
<text x="351.7" y="193.7">PL_SW1</text>
</g>
</svg>
